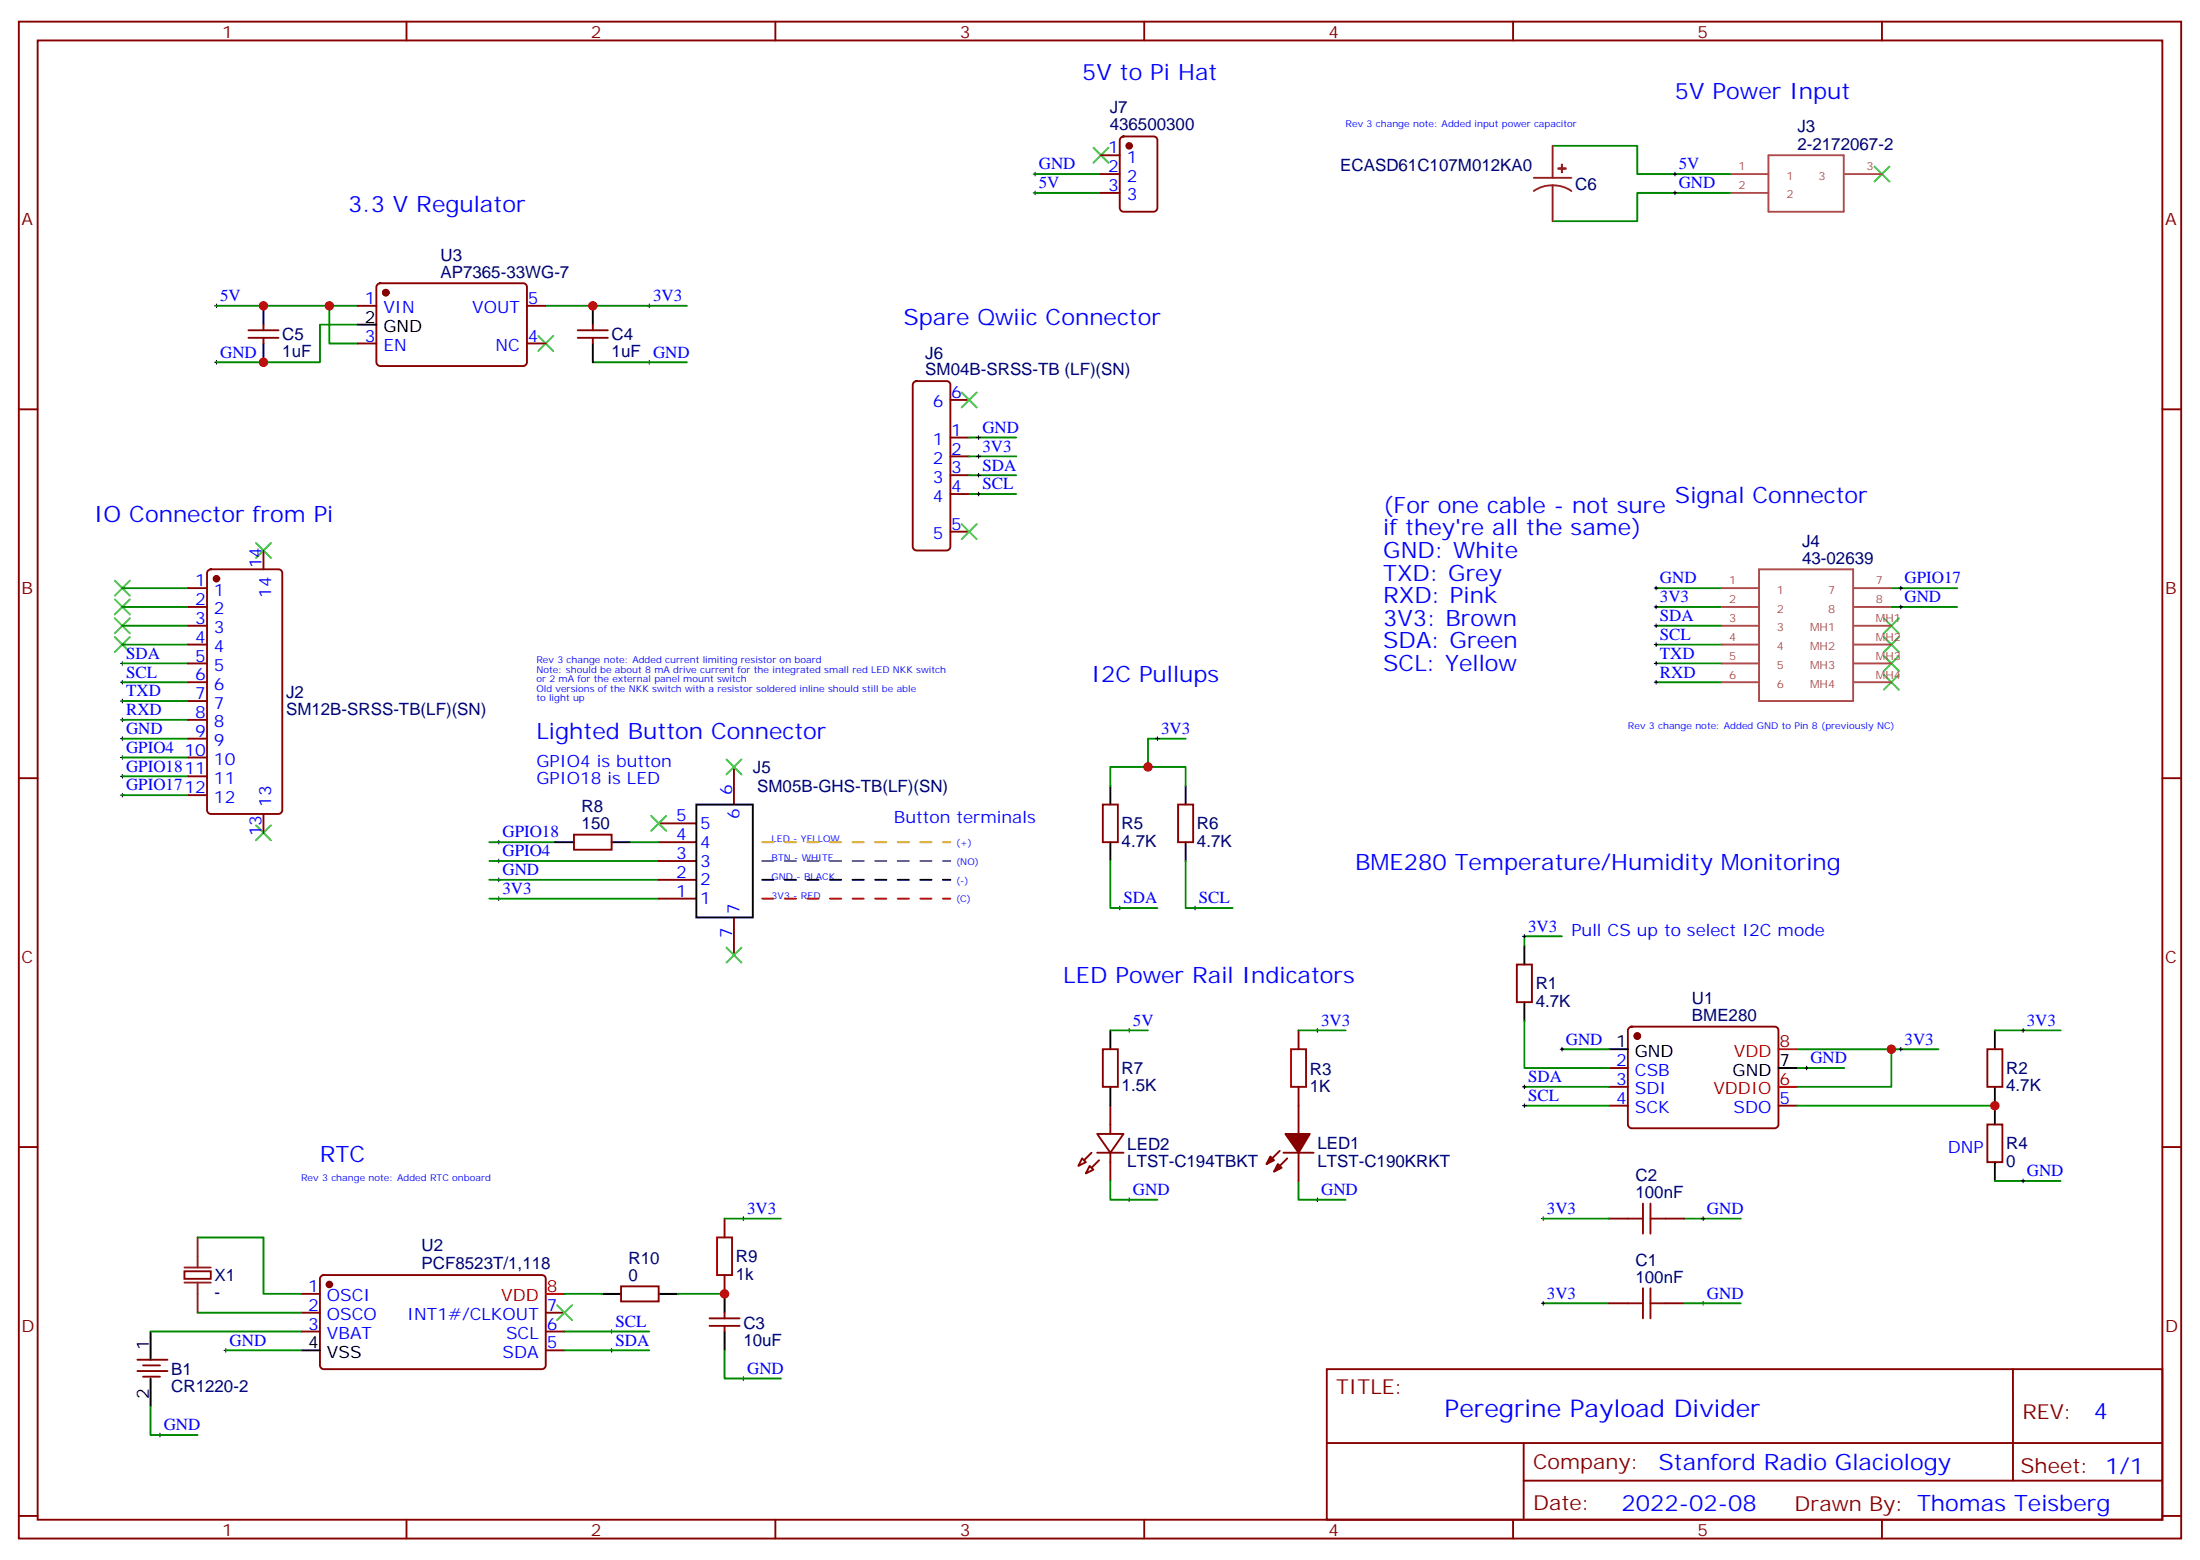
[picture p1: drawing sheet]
<svg xmlns="http://www.w3.org/2000/svg" width="412mm" height="292mm" viewBox="0 0 412 292" stroke-linecap="round" stroke-linejoin="round" font-family="sans-serif">
<g fill="none" stroke="#870000" stroke-width=".35">
<path d="M3.5 4.1h405.4v284.3h-405.4zM7.1 7.6h398.2v277.3h-398.2zM76.2 4.1v3.5M145.3 4.1v3.5M214.5 4.1v3.5M283.6 4.1v3.5M352.8 4.1v3.5M206.4 29.1h3.5M206.4 32.6h3.5M206.4 36.2h3.5M210.1 25.8l.5-.2h5.7a.71 .71 0 0 1 .7 .7v12.7a.76 .76 0 0 1-.7 .7h-5.7a.76 .76 0 0 1-.7-.7v-12.7zM67 57.3h3.6"/>
<path d="M70.8 53.3l.5-.2h26.8a.71 .71 0 0 1 .7 .7v14.1a.76 .76 0 0 1-.7 .7h-26.8a.76 .76 0 0 1-.7-.7v-14.1zM98.8 57.3h3.5M3.5 76.7h3.6M46.6 63.3h5.6M46.6 61.9h5.6M49.4 60.9v1M49.4 63.3v1.1M67 64.4h3.6M98.8 64.4h3.5M108.3 63.3h5.6M108.3 61.9h5.6M111.1 60.9v1"/>
<path d="M111.1 63.3v1.1M171.3 71.6l.5-.2h5.6a.71 .71 0 0 1 .8 .7v30.4a.76 .76 0 0 1-.8 .7h-5.6a.76 .76 0 0 1-.7-.7v-30.4zM178.2 75h3.5M405.3 76.7h3.6M178.2 82h3.5M178.2 85.5h3.5M178.2 89.1h3.5M178.2 92.6h3.5M178.2 99.7h3.5M35.3 110.2h3.5M35.3 113.8h3.5M35.3 117.3h3.5"/>
<path d="M39 106.9l.5-.2h12.7a.71 .71 0 0 1 .7 .7v44.5a.76 .76 0 0 1-.7 .7h-12.7a.76 .76 0 0 1-.7-.7v-44.5zM49.4 103.2v3.5M35.3 120.8h3.5M35.3 124.4h3.5M35.3 127.9h3.5M35.3 131.4h3.5M35.3 134.9h3.5M35.3 138.5h3.5M3.5 145.9h3.6M35.3 142h3.5M35.3 145.5h3.5M35.3 149h3.5"/>
<path d="M49.4 152.6v3.5M107.6 156.5h7.1v2.8h-7.1zM123.5 157.9h7M123.5 154.3h7M137.6 143.8v7M206.7 150.8h2.8v7.1h-2.8zM220.8 150.8h2.9v7.1h-2.9zM405.3 145.9h3.6M123.5 168.5h7M123.5 164.9h7M123.5 161.4h7M137.6 172v7"/>
<path d="M206.7 196.7h2.8v7h-2.8zM243.4 193.1v3.6M284.3 180.8h2.9v7.1h-2.9zM305.4 192.6l.5-.2h26.8a.71 .71 0 0 1 .7 .7v17.7a.76 .76 0 0 1-.7 .7h-26.8a.76 .76 0 0 1-.7-.7v-17.7zM372.5 196.7h2.9v7h-2.9zM3.5 215h3.6M202.8 217.1l.8 .7-1.5 .7zM204.3 218.5l.7 .8-1.4 .7zM205.7 212.5h4.9l-2.5 3.6zM205.7 216.1h4.9M208.1 207.3v5.2M208.1 216.1v5.3"/>
<path d="M239.9 215.7l-2.5 2.5M240.6 216.1h5.6M241.3 217.1l-2.5 2.5M243.4 203.7v8.8M243.4 216.1v5.3M301.6 200.2h3.6M301.6 203.7h3.6M301.6 207.3h3.6M333.4 207.3h3.5M372.5 210.8h2.9v7h-2.9zM405.3 215h3.6M34.6 238.3h4.9v1.4h-4.9z"/>
<path d="M60.2 239.2l.5-.2h40.9a.71 .71 0 0 1 .7 .7v16.2a.76 .76 0 0 1-.7 .7h-40.9a.76 .76 0 0 1-.7-.7v-16.2zM135.8 228.4v3.6M135.8 239v3.5M301.6 228.4h3.6M312.2 228.4h3.5M25.8 254.9h5.6M25.8 257h5.6M26.8 255.9h3.2M26.8 258.1h3.2M56.4 242.5h3.6M56.4 246.1h3.6M56.4 249.6h3.6"/>
<path d="M102.3 246.1h3.5M102.3 249.6h3.5M102.3 253.1h3.5M116.4 241.1h7.1v2.8h-7.1zM133 248.5h5.6M133 247.1h5.6M135.8 246.1v1M135.8 248.5v1.1M248.7 256.6h156.6v28.3h-156.6zM301.6 244.3h3.6M312.2 244.3h3.5M377.3 256.7v20.8"/>
<path d="M248.7 270.5h156.5M285.6 277.5h119.6M285.6 270.5v14.1M3.5 284.2h3.6M76.2 284.9v3.5M145.3 284.9v3.5M214.5 284.9v3.5M283.6 284.9v3.5M352.8 284.9v3.5M405.3 284.2h3.6"/>
</g>
<g fill="none" stroke="#000" stroke-width=".19">
<path d="M193.7 32.6h.7M193.7 36.2h.7M194 32.3v.7M194 35.8v.7M313.6 32.6h.7M313.6 36.2h.7M314 32.3v.7M314 35.8v.7M40.2 57.3h.7M40.6 57v.7M121.4 57.3h.7M121.7 57v.7"/>
<path d="M40.2 67.9h.7M40.6 67.6v.7M121.4 67.9h.7M121.7 67.6v.7M183.1 82h.7M183.1 85.5h.7M183.1 89.1h.7M183.1 92.6h.7M183.4 81.7v.7M183.4 85.2v.7M183.4 88.7v.7M183.4 92.3v.7"/>
<path d="M310.1 110.2h.7M310.1 113.8h.7M310.1 117.3h.7M310.4 109.9v.7M310.4 113.4v.7M310.4 116.9v.8M356 110.2h.7M356 113.8h.7M356.3 109.9v.7M356.3 113.4v.7M22.6 124.4h.7M22.6 127.9h.7"/>
<path d="M22.6 138.5h.7M22.6 134.9h.7M22.6 131.4h.7M22.9 124v.7M22.9 127.5v.7M22.9 131.1v.7M22.9 134.6v.7M22.9 138.1v.7M216.6 138.5h.7M217 138.1v.7M310.1 120.8h.7M310.1 124.4h.7"/>
<path d="M310.1 127.9h.7M310.4 120.5v.7M310.4 124v.7M310.4 127.5v.7M22.6 149h.7M22.6 145.5h.7M22.6 142h.7M22.9 141.6v.7M22.9 145.2v.7M22.9 148.7v.7M93.1 157.9h.7M93.5 157.5v.7"/>
<path d="M93.1 161.4h.7M93.1 168.5h.7M93.1 164.9h.7M93.5 161v.7M93.5 164.6v.7M93.5 168.1v.7M209.5 170.2h.8M209.9 169.9v.7M223.7 170.2h.7M224 169.9v.7M285.4 175.5h.7M285.8 175.2v.7"/>
<path d="M211.3 193.1h.7M211.7 192.8v.7M246.6 193.1h.7M246.9 192.8v.7M292.5 196.7h.7M292.8 196.3v.7M338.7 199.8v.8M356 196.7h.7M356.3 196.3v.7M378.9 193.1h.7M379.2 192.8v.7M285.4 203.7h.7"/>
<path d="M285.4 207.3h.7M285.8 203.4v.7M285.8 206.9v.7M338.3 200.2h.7M139 228.4h.7M139.3 228.1v.7M211.3 224.9h.7M211.7 224.5v.7M246.6 224.9h.7M246.9 224.5v.7M288.9 228.4h.7M289.3 228.1v.7"/>
<path d="M318.9 228.4h.7M319.3 228.1v.7M378.9 221.4h.7M379.2 221v.7M42 253.1h.7M42.3 252.8v.7M114.3 249.6h.7M114.3 253.1h.7M114.7 249.2v.7M114.7 252.8v.7M139 258.4h.7M139.3 258.1v.7"/>
<path d="M288.9 244.3h.7M289.3 243.9v.8M318.9 244.3h.7M319.3 243.9v.8M29.6 269h.7M30 268.6v.7"/>
</g>
<g fill="none" stroke="#008700" stroke-width=".35">
<path d="M194 36.2h12.4M194 32.6h12.4M291 27.3h15.9v5.3h17.7M324.6 36.2h-17.7v5.3h-15.9M40.6 57.3h26.4M61.7 57.3v7.1h5.3M102.3 57.3h26.5M67 60.9h-7v7h-19.4M111.1 67.9h17.7M181.7 82h8.8M181.7 85.5h8.8M181.7 89.1h8.8"/>
<path d="M181.7 92.6h8.8M22.9 110.2h12.4M22.9 113.8h12.4M22.9 117.3h12.4M310.4 110.2h12.4M310.4 113.8h12.4M310.4 117.3h12.4M354.5 110.2h12.4M354.5 113.8h12.4M22.9 120.8h12.4M22.9 124.4h12.4M22.9 127.9h12.4"/>
<path d="M22.9 138.5h12.4M22.9 134.9h12.4M22.9 131.4h12.4M222.2 138.5h-7v5.3h-7.1v3.5M310.4 120.8h12.4M310.4 124.4h12.4M310.4 127.9h12.4M22.9 149h12.4M22.9 145.5h12.4M22.9 142h12.4M91.7 157.9h12.4M118.2 157.9h5.3"/>
<path d="M215.2 143.8h7v3.5M91.7 168.5h31.8M91.7 164.9h31.8M91.7 161.4h31.8M208.1 161.4v8.8h8.9M222.2 161.4v8.8h8.9M292.8 175.5h-7v1.8M208.1 193.1h7.1M243.4 193.1h8.8M285.8 191.4v8.8h15.8M292.8 196.7h8.8M336.9 196.7h26.5"/>
<path d="M354.5 196.7v7h-17.6M373.9 193.1h12.4M285.8 207.3h15.8M285.8 203.7h15.8M336.9 200.2h8.8M336.9 207.3h37M37 232h12.4v10.5h7M135.8 228.4h10.6M208.1 221.4v3.5h8.9M243.4 221.4v3.5h8.8M289.3 228.4h12.3M315.7 228.4h10.6"/>
<path d="M373.9 221.4h12.4M28.2 249.6h28.2M37 246.1h19.4M42.3 253.1h14.1M105.8 253.1h15.9M105.8 249.6h15.9M105.8 242.5h7.1M127 242.5h8.8M135.8 253.1v5.3h10.6M289.3 244.3h12.3M315.7 244.3h10.6M28.2 263.7v5.3h8.8"/>
</g>
<g fill="none" stroke="#3c3" stroke-width=".35">
<path d="M205 27.7l2.8 2.8M207.8 27.7l-2.8 2.8M351.4 31.2l2.8 2.8M354.2 31.2l-2.8 2.8M100.9 63l2.8 2.8M103.7 63l-2.8 2.8M180.3 73.6l2.8 2.8M183.1 73.6l-2.8 2.8M180.3 98.2l2.8 2.9M183.1 98.2l-2.8 2.9M21.5 119.4l2.8 2.8M21.5 115.9l2.8 2.8"/>
<path d="M21.5 112.4l2.8 2.8M21.5 108.8l2.8 2.9M24.3 119.4l-2.8 2.8M24.3 115.9l-2.8 2.8M24.3 112.4l-2.8 2.8M24.3 108.8l-2.8 2.9M48 101.8l2.8 2.8M50.8 101.8l-2.8 2.8M353.1 115.9l2.9 2.8M353.1 119.4l2.9 2.8M356 115.9l-2.9 2.8M356 119.4l-2.9 2.8"/>
<path d="M353.1 122.9l2.9 2.9M353.1 126.5l2.9 2.8M356 122.9l-2.9 2.9M356 126.5l-2.9 2.8M48 154.7l2.8 2.8M50.8 154.7l-2.8 2.8M122.1 152.9l2.8 2.9M124.9 152.9l-2.8 2.9M136.2 142.3l2.8 2.9M139 142.3l-2.8 2.9M136.2 177.6l2.8 2.8M139 177.6l-2.8 2.8"/>
<path d="M104.4 244.7l2.8 2.8M107.2 244.7l-2.8 2.8"/>
</g>
<path d="M242 196.7h2.8v7h-2.8zM134.4 232h2.8v7h-2.8zM305.2 228.4h2.8M308 225.6v5.6M309.4 228.4h2.8M309.4 225.6v5.6M305.2 244.3h2.8M308 241.5v5.6M309.4 241.5v5.6M309.4 244.3h2.8" fill="none" stroke="#a10000" stroke-width=".35"/>
<g fill="#870000" stroke="#870000" stroke-width=".35">
<path d="M239.5 218.2l.7 .7-1.4 .7z"/>
<path d="M238.1 216.8l.7 .7-1.4 .7z"/>
<path d="M240.9 212.5h4.6l-2.1 3.6z"/>
<path d="M204.6 218.9l1.4-1.4z"/>
<path d="M204.6 216.1l-1.4 1.4z"/>
<circle cx="306.9" cy="194.2" r=".53"/>
<circle cx="61.7" cy="240.8" r=".53"/>
<circle cx="72.3" cy="54.9" r=".53"/>
<circle cx="40.6" cy="108.5" r=".53"/>
<circle cx="211.7" cy="27.3" r=".53"/>
</g>
<g fill="none" stroke="#000" stroke-width=".35">
<path d="M49.4 57.3v3.6M111.1 57.3v3.6M49.4 64.4v3.5M67 60.9h3.6M111.1 64.4v3.5M104.1 157.9h3.5M114.7 157.9h3.5M130.5 150.8h10.6v21.2h-10.6zM208.1 147.3v3.5M208.1 157.9v3.5M222.2 147.3v3.5M222.2 157.9v3.5"/>
<path d="M285.8 177.3v3.5M208.1 193.1v3.6M285.8 187.9v3.5M301.6 196.7h3.6M373.9 193.1v3.6M208.1 203.7v3.6M333.4 200.2h3.5M373.9 203.7v7.1M373.9 217.8v3.6M28.2 249.6v5.3M28.2 258.4v5.3M56.4 253.1h3.6"/>
<path d="M112.9 242.5h3.5M123.5 242.5h3.5M135.8 242.5v3.6M135.8 249.6v3.5"/>
</g>
<path d="M333.4 196.7h3.5M333.4 203.7h3.5M102.3 242.5h3.5" fill="none" stroke="#f00" stroke-width=".35"/>
<g fill="none" stroke="#a64a4a" stroke-width=".35">
<path d="M324.6 32.6h6.9M324.6 36.2h6.9M331.5 29.1h14.1v10.6h-14.1zM345.8 32.6h7M322.8 110.2h6.9M322.8 113.8h6.9M322.8 117.3h6.9M329.7 106.7h17.7v24.7h-17.7zM347.6 110.2h6.9M347.6 113.8h6.9M347.6 117.3h6.9M322.8 120.8h6.9"/>
<path d="M322.8 124.4h6.9M322.8 127.9h6.9M347.6 120.8h6.9M347.6 124.4h6.9M347.6 127.9h6.9"/>
</g>
<g fill="#8c2424" stroke="#8c2424" stroke-width=".35">
<path d="M292.8 30.9v1.4z"/>
<path d="M292.1 31.6h1.4z"/>
</g>
<path d="M287.5 33.3h7.1M291 34.7l1.9 .3 1.7 .8M291 34.7l-1.8 .3-1.7 .8M291 27.3v6M291 34.7v6.8M34.6 237.6h4.9M37 232v5.6M34.6 240.4h4.9M37 240.4v5.7" fill="none" stroke="#8c2424" stroke-width=".35"/>
<path d="M142.9 157.9h35.3" fill="none" stroke="#fc0" stroke-width=".35" stroke-dasharray="2.1 2.1"/>
<path d="M142.9 161.4h35.3" fill="none" stroke="#666" stroke-width=".35" stroke-dasharray="2.1 2.1"/>
<path d="M142.9 164.9h35.3" fill="none" stroke="#000" stroke-width=".35" stroke-dasharray="2.1 2.1"/>
<path d="M142.9 168.5h35.3" fill="none" stroke="#f00" stroke-width=".35" stroke-dasharray="2.1 2.1"/>
<g fill="#c00">
<circle cx="354.5" cy="196.7" r=".88"/>
<circle cx="373.9" cy="207.3" r=".88"/>
<circle cx="215.2" cy="143.8" r=".88"/>
<circle cx="135.8" cy="242.5" r=".88"/>
<circle cx="111.1" cy="57.3" r=".88"/>
<circle cx="49.4" cy="67.9" r=".88"/>
<circle cx="61.7" cy="57.3" r=".88"/>
<circle cx="49.4" cy="57.3" r=".88"/>
</g>
<text font-size="4.6" fill="#00f" x="270.8" y="265.7">Peregrine Payload Divider</text>
<g font-size="4.2" fill="#00f">
<text x="202.8" y="15">5V to Pi Hat</text>
<text x="314" y="18.5">5V Power Input</text>
<text x="65.3" y="39.7">3.3 V Regulator</text>
<text x="169.3" y="60.9">Spare Qwiic Connector</text>
<text x="314" y="94.4">Signal Connector</text>
<text x="17.6" y="97.9">IO Connector from Pi</text>
<text x="259.3" y="96.1">(For one cable - not sure</text>
<text x="259.3" y="100.4">if they're all the same)</text>
<text x="259.3" y="104.6">GND: White</text>
<text x="259.3" y="108.8">TXD: Grey</text>
<text x="259.3" y="113.1">RXD: Pink</text>
<text x="259.3" y="117.3">3V3: Brown</text>
<text x="259.3" y="121.5">SDA: Green</text>
<text x="259.3" y="125.8">SCL: Yellow</text>
<text x="204.6" y="127.9">I2C Pullups</text>
<text x="100.5" y="138.5">Lighted Button Connector</text>
<text x="254" y="163.2">BME280 Temperature/Humidity Monitoring</text>
<text x="199.3" y="184.3">LED Power Rail Indicators</text>
<text x="60" y="217.8">RTC</text>
<text x="392.5" y="265.9">4</text>
<text x="310.9" y="275.5">Stanford Radio Glaciology</text>
<text x="304" y="283.3">2022-02-08</text>
</g>
<g font-size="3.9" fill="#800">
<text x="250.5" y="261.2">TITLE:</text>
<text x="379.1" y="265.9">REV:</text>
<text x="287.4" y="275.4">Company:</text>
<text x="378.7" y="276">Sheet: 1/1</text>
<text x="287.4" y="283.1">Date:</text>
<text x="336.4" y="283.2">Drawn By: Thomas Teisberg</text>
</g>
<g font-size="3.2" fill="#800">
<text x="41.6" y="7.1">1</text>
<text x="110.8" y="7.1">2</text>
<text x="179.9" y="7.1">3</text>
<text x="249.1" y="7.1">4</text>
<text x="318.2" y="7.1">5</text>
<text x="4.1" y="42.2">A</text>
<text x="405.9" y="42.2">A</text>
<text x="4.1" y="111.3">B</text>
<text x="405.9" y="111.3">B</text>
<text x="4.1" y="180.4">C</text>
<text x="405.9" y="180.4">C</text>
<text x="4.1" y="249.6">D</text>
<text x="405.9" y="249.6">D</text>
<text x="41.6" y="287.9">1</text>
<text x="110.8" y="287.9">2</text>
<text x="179.9" y="287.9">3</text>
<text x="249.1" y="287.9">4</text>
<text x="318.2" y="287.9">5</text>
</g>
<g font-size="3.2" fill="#000080">
<text x="208" y="21.2">J7</text>
<text x="208" y="24.4">436500300</text>
<text x="336.9" y="28">2-2172067-2</text>
<text x="336.9" y="24.8">J3</text>
<text x="251.2" y="32.1">ECASD61C107M012KA0</text>
<text x="295.3" y="35.6">C6</text>
<text x="82.6" y="52">AP7365-33WG-7</text>
<text x="82.6" y="48.9">U3</text>
<text x="52.9" y="63.8">C5</text>
<text x="114.7" y="63.8">C4</text>
<text x="52.9" y="67">1uF</text>
<text x="114.7" y="67">1uF</text>
<text x="173.5" y="70.4">SM04B-SRSS-TB (LF)(SN)</text>
<text x="173.5" y="67.2">J6</text>
<text x="337.8" y="105.7">43-02639</text>
<text x="337.8" y="102.5">J4</text>
<text x="53.6" y="130.8">J2</text>
<text x="53.6" y="134">SM12B-SRSS-TB(LF)(SN)</text>
<text x="141.1" y="144.9">J5</text>
<text x="141.9" y="148.4">SM05B-GHS-TB(LF)(SN)</text>
<text x="109" y="155.4">150</text>
<text x="109" y="152.2">R8</text>
<text x="210.3" y="155.5">R5</text>
<text x="224.4" y="155.5">R6</text>
<text x="210.3" y="158.7">4.7K</text>
<text x="224.4" y="158.7">4.7K</text>
<text x="287.9" y="185.5">R1</text>
<text x="287.9" y="188.7">4.7K</text>
<text x="317.2" y="191.4">BME280</text>
<text x="317.2" y="188.2">U1</text>
<text x="210.3" y="201.3">R7</text>
<text x="245.5" y="201.4">R3</text>
<text x="376.1" y="201.3">R2</text>
<text x="210.3" y="204.5">1.5K</text>
<text x="245.5" y="204.6">1K</text>
<text x="376.1" y="204.6">4.7K</text>
<text x="211.3" y="215.5">LED2</text>
<text x="246.9" y="215.4">LED1</text>
<text x="376.1" y="215.4">R4</text>
<text x="211.3" y="218.7">LTST-C194TBKT</text>
<text x="246.9" y="218.7">LTST-C190KRKT</text>
<text x="306.6" y="221.4">C2</text>
<text x="376.1" y="218.7">0</text>
<text x="306.6" y="224.5">100nF</text>
<text x="79" y="237.8">PCF8523T/1,118</text>
<text x="79" y="234.5">U2</text>
<text x="117.8" y="236.9">R10</text>
<text x="137.9" y="239.8">1k</text>
<text x="137.9" y="236.6">R9</text>
<text x="306.6" y="237.2">C1</text>
<text x="40.2" y="243.4">-</text>
<text x="40.2" y="240.1">X1</text>
<text x="117.8" y="240.1">0</text>
<text x="306.6" y="240.4">100nF</text>
<text x="139.3" y="249.1">C3</text>
<text x="32.1" y="257.8">B1</text>
<text x="139.3" y="252.2">10uF</text>
<text x="32.1" y="261">CR1220-2</text>
</g>
<g font-size="3.2" fill="#00f">
<text x="207.7" y="28.8">1</text>
<text x="194.7" y="35.3">5V</text>
<text x="194.7" y="31.8">GND</text>
<text x="207.7" y="32.3">2</text>
<text x="207.7" y="35.8">3</text>
<text x="211.2" y="30.5">1</text>
<text x="211.2" y="34">2</text>
<text x="314.7" y="31.8">5V</text>
<text x="314.7" y="35.3">GND</text>
<text x="211.2" y="37.6">3</text>
<text x="41.3" y="56.4">5V</text>
<text x="68.4" y="57">1</text>
<text x="71.9" y="58.7">VIN</text>
<text x="88.5" y="58.7">VOUT</text>
<text x="99" y="57">5</text>
<text x="122.4" y="56.4">3V3</text>
<text x="68.4" y="64">3</text>
<text x="71.9" y="65.8">EN</text>
<text x="92.9" y="65.8">NC</text>
<text x="99" y="64">4</text>
<text x="41.3" y="67">GND</text>
<text x="122.4" y="67">GND</text>
<text x="174.8" y="76.4">6</text>
<text x="178.3" y="74.6">6</text>
<text x="174.8" y="83.4">1</text>
<text x="178.3" y="81.7">1</text>
<text x="184.1" y="81.1">GND</text>
<text x="174.8" y="87">2</text>
<text x="178.3" y="85.2">2</text>
<text x="178.3" y="88.7">3</text>
<text x="184.1" y="84.7">3V3</text>
<text x="184.1" y="88.2">SDA</text>
<text x="174.8" y="90.5">3</text>
<text x="174.8" y="94">4</text>
<text x="178.3" y="92.3">4</text>
<text x="184.1" y="91.7">SCL</text>
<text x="174.8" y="101.1">5</text>
<text x="178.3" y="99.3">5</text>
<text x="49" y="106.5" transform="rotate(-90 49 106.5)">14</text>
<text x="36.6" y="109.9">1</text>
<text x="36.6" y="113.4">2</text>
<text x="40.1" y="111.7">1</text>
<text x="50.8" y="112.1" transform="rotate(-90 50.8 112.1)">14</text>
<text x="311.1" y="109.4">GND</text>
<text x="311.1" y="112.9">3V3</text>
<text x="357" y="109.4">GPIO17</text>
<text x="357" y="112.9">GND</text>
<text x="36.6" y="116.9">3</text>
<text x="40.1" y="115.2">2</text>
<text x="40.1" y="118.7">3</text>
<text x="311.1" y="116.4">SDA</text>
<text x="311.1" y="119.9">SCL</text>
<text x="23.6" y="123.5">SDA</text>
<text x="36.6" y="120.5">4</text>
<text x="36.6" y="124">5</text>
<text x="40.1" y="122.2">4</text>
<text x="40.1" y="125.8">5</text>
<text x="311.1" y="123.5">TXD</text>
<text x="23.6" y="130.5">TXD</text>
<text x="23.6" y="127">SCL</text>
<text x="36.6" y="127.5">6</text>
<text x="36.6" y="131.1">7</text>
<text x="40.1" y="129.3">6</text>
<text x="311.1" y="127">RXD</text>
<text x="23.6" y="137.6">GND</text>
<text x="23.6" y="134.1">RXD</text>
<text x="36.6" y="134.6">8</text>
<text x="40.1" y="132.8">7</text>
<text x="40.1" y="136.3">8</text>
<text x="217.7" y="137.6">3V3</text>
<text x="23.6" y="141.1">GPIO4</text>
<text x="34.6" y="141.6">10</text>
<text x="36.6" y="138.1">9</text>
<text x="40.1" y="139.9">9</text>
<text x="40.1" y="143.4">10</text>
<text x="100.5" y="143.8">GPIO4 is button</text>
<text x="23.6" y="148.2">GPIO1712</text>
<text x="23.6" y="144.6">GPIO1811</text>
<text x="40.1" y="146.9">11</text>
<text x="100.5" y="146.9">GPIO18 is LED</text>
<text x="137.2" y="149" transform="rotate(-90 137.2 149)">6</text>
<text x="40.1" y="150.5">12</text>
<text x="50.8" y="151.3" transform="rotate(-90 50.8 151.3)">13</text>
<text x="126.7" y="154">5</text>
<text x="131.2" y="155.4">5</text>
<text x="138.6" y="153.5" transform="rotate(-90 138.6 153.5)">6</text>
<text x="167.6" y="154.3">Button terminals</text>
<text x="49" y="156.8" transform="rotate(-90 49 156.8)">13</text>
<text x="94.2" y="157">GPIO18</text>
<text x="94.2" y="160.5">GPIO4</text>
<text x="126.7" y="161">3</text>
<text x="126.7" y="157.5">4</text>
<text x="131.2" y="158.9">4</text>
<text x="94.2" y="167.6">3V3</text>
<text x="94.2" y="164">GND</text>
<text x="126.7" y="164.6">2</text>
<text x="131.2" y="166">2</text>
<text x="131.2" y="162.5">3</text>
<text x="126.7" y="168.1">1</text>
<text x="131.2" y="169.5">1</text>
<text x="138.6" y="171.3" transform="rotate(-90 138.6 171.3)">7</text>
<text x="210.6" y="169.3">SDA</text>
<text x="224.7" y="169.3">SCL</text>
<text x="137.2" y="175.8" transform="rotate(-90 137.2 175.8)">7</text>
<text x="286.5" y="174.6">3V3</text>
<text x="294.6" y="175.5">Pull CS up to select I2C mode</text>
<text x="212.4" y="192.3">5V</text>
<text x="247.6" y="192.3">3V3</text>
<text x="293.5" y="195.8">GND</text>
<text x="357" y="195.8">3V3</text>
<text x="379.9" y="192.3">3V3</text>
<text x="286.5" y="202.8">SDA</text>
<text x="303" y="199.8">2</text>
<text x="303" y="203.4">3</text>
<text x="306.5" y="201.6">CSB</text>
<text x="339.4" y="199.3">GND</text>
<text x="286.5" y="206.4">SCL</text>
<text x="303" y="206.9">4</text>
<text x="306.5" y="205.1">SDI</text>
<text x="306.5" y="208.7">SCK</text>
<text x="325" y="208.7">SDO</text>
<text x="333.6" y="206.9">5</text>
<text x="365.1" y="216.1">DNP</text>
<text x="379.9" y="220.5">GND</text>
<text x="140.1" y="227.5">3V3</text>
<text x="212.4" y="224">GND</text>
<text x="247.6" y="224">GND</text>
<text x="290" y="227.5">3V3</text>
<text x="320" y="227.5">GND</text>
<text x="57.8" y="242.2">1</text>
<text x="57.8" y="245.7">2</text>
<text x="61.3" y="243.9">OSCI</text>
<text x="102.5" y="245.7">7</text>
<text x="290" y="243.4">3V3</text>
<text x="320" y="243.4">GND</text>
<text x="57.8" y="249.2">3</text>
<text x="61.3" y="247.5">OSCO</text>
<text x="61.3" y="251">VBAT</text>
<text x="76.3" y="247.5">INT1#/CLKOUT</text>
<text x="94.9" y="251">SCL</text>
<text x="102.5" y="249.2">6</text>
<text x="115.4" y="248.7">SCL</text>
<text x="43" y="252.2">GND</text>
<text x="94.2" y="254.5">SDA</text>
<text x="102.5" y="252.8">5</text>
<text x="115.4" y="252.2">SDA</text>
<text x="140.1" y="257.5">GND</text>
<text x="30.7" y="268.1">GND</text>
</g>
<g font-size="3.2">
<text x="68.4" y="60.5">2</text>
<text x="71.9" y="62.3">GND</text>
<text x="303" y="196.3">1</text>
<text x="306.5" y="198.1">GND</text>
<text x="324.8" y="201.6">GND</text>
<text x="333.6" y="199.8">7</text>
<text x="27.9" y="253.1" transform="rotate(-90 27.9 253.1)">1</text>
<text x="57.8" y="252.8">4</text>
<text x="61.3" y="254.5">VSS</text>
<text x="27.9" y="262.2" transform="rotate(-90 27.9 262.2)">2</text>
</g>
<g font-size="3.2" fill="#f00">
<text x="333.6" y="196.3">8</text>
<text x="325" y="198.1">VDD</text>
<text x="333.6" y="203.4">6</text>
<text x="321.2" y="205.1">VDDIO</text>
<text x="93.9" y="243.9">VDD</text>
<text x="102.5" y="242.2">8</text>
</g>
<g font-size="2.1" fill="#a54b4b">
<text x="325.9" y="31.9">1</text>
<text x="325.9" y="35.5">2</text>
<text x="334.9" y="33.7">1</text>
<text x="340.9" y="33.7">3</text>
<text x="349.9" y="31.9">3</text>
<text x="334.9" y="37.2">2</text>
<text x="324.1" y="109.5">1</text>
<text x="324.1" y="113.1">2</text>
<text x="333.1" y="111.3">1</text>
<text x="342.7" y="111.3">7</text>
<text x="351.7" y="109.5">7</text>
<text x="351.7" y="113.1">8</text>
<text x="324.1" y="116.6">3</text>
<text x="333.1" y="114.8">2</text>
<text x="333.1" y="118.3">3</text>
<text x="339.3" y="118.3">MH1</text>
<text x="342.7" y="114.8">8</text>
<text x="351.7" y="116.6">MH1</text>
<text x="324.1" y="120.1">4</text>
<text x="324.1" y="123.7">5</text>
<text x="333.1" y="121.9">4</text>
<text x="333.1" y="125.4">5</text>
<text x="339.3" y="121.9">MH2</text>
<text x="339.3" y="125.4">MH3</text>
<text x="351.7" y="120.1">MH2</text>
<text x="351.7" y="123.7">MH3</text>
<text x="324.1" y="127.2">6</text>
<text x="333.1" y="128.9">6</text>
<text x="339.3" y="128.9">MH4</text>
<text x="351.7" y="127.2">MH4</text>
</g>
<g font-size="1.8" fill="#00f">
<text x="252.2" y="23.8">Rev 3 change note: Added input power capacitor</text>
<text x="100.5" y="124.4">Rev 3 change note: Added current limiting resistor on board</text>
<text x="100.5" y="126.1">Note: should be about 8 mA drive current for the integrated small red LED NKK switch</text>
<text x="100.5" y="127.9">or 2 mA for the external panel mount switch</text>
<text x="100.5" y="129.6">Old versions of the NKK switch with a resistor soldered inline should still be able</text>
<text x="100.5" y="131.4">to light up</text>
<text x="305.2" y="136.7">Rev 3 change note: Added GND to Pin 8 (previously NC)</text>
<text x="144.6" y="161.4">BTN - WHITE</text>
<text x="144.6" y="157.9">LED - YELLOW</text>
<text x="179.2" y="158.6">(+)</text>
<text x="144.6" y="164.9">GND - BLACK</text>
<text x="179.2" y="162.1">(NO)</text>
<text x="179.2" y="165.6">(-)</text>
<text x="144.6" y="168.5">3V3 - RED</text>
<text x="179.2" y="169.2">(C)</text>
<text x="56.4" y="221.4">Rev 3 change note: Added RTC onboard</text>
</g>
</svg>
